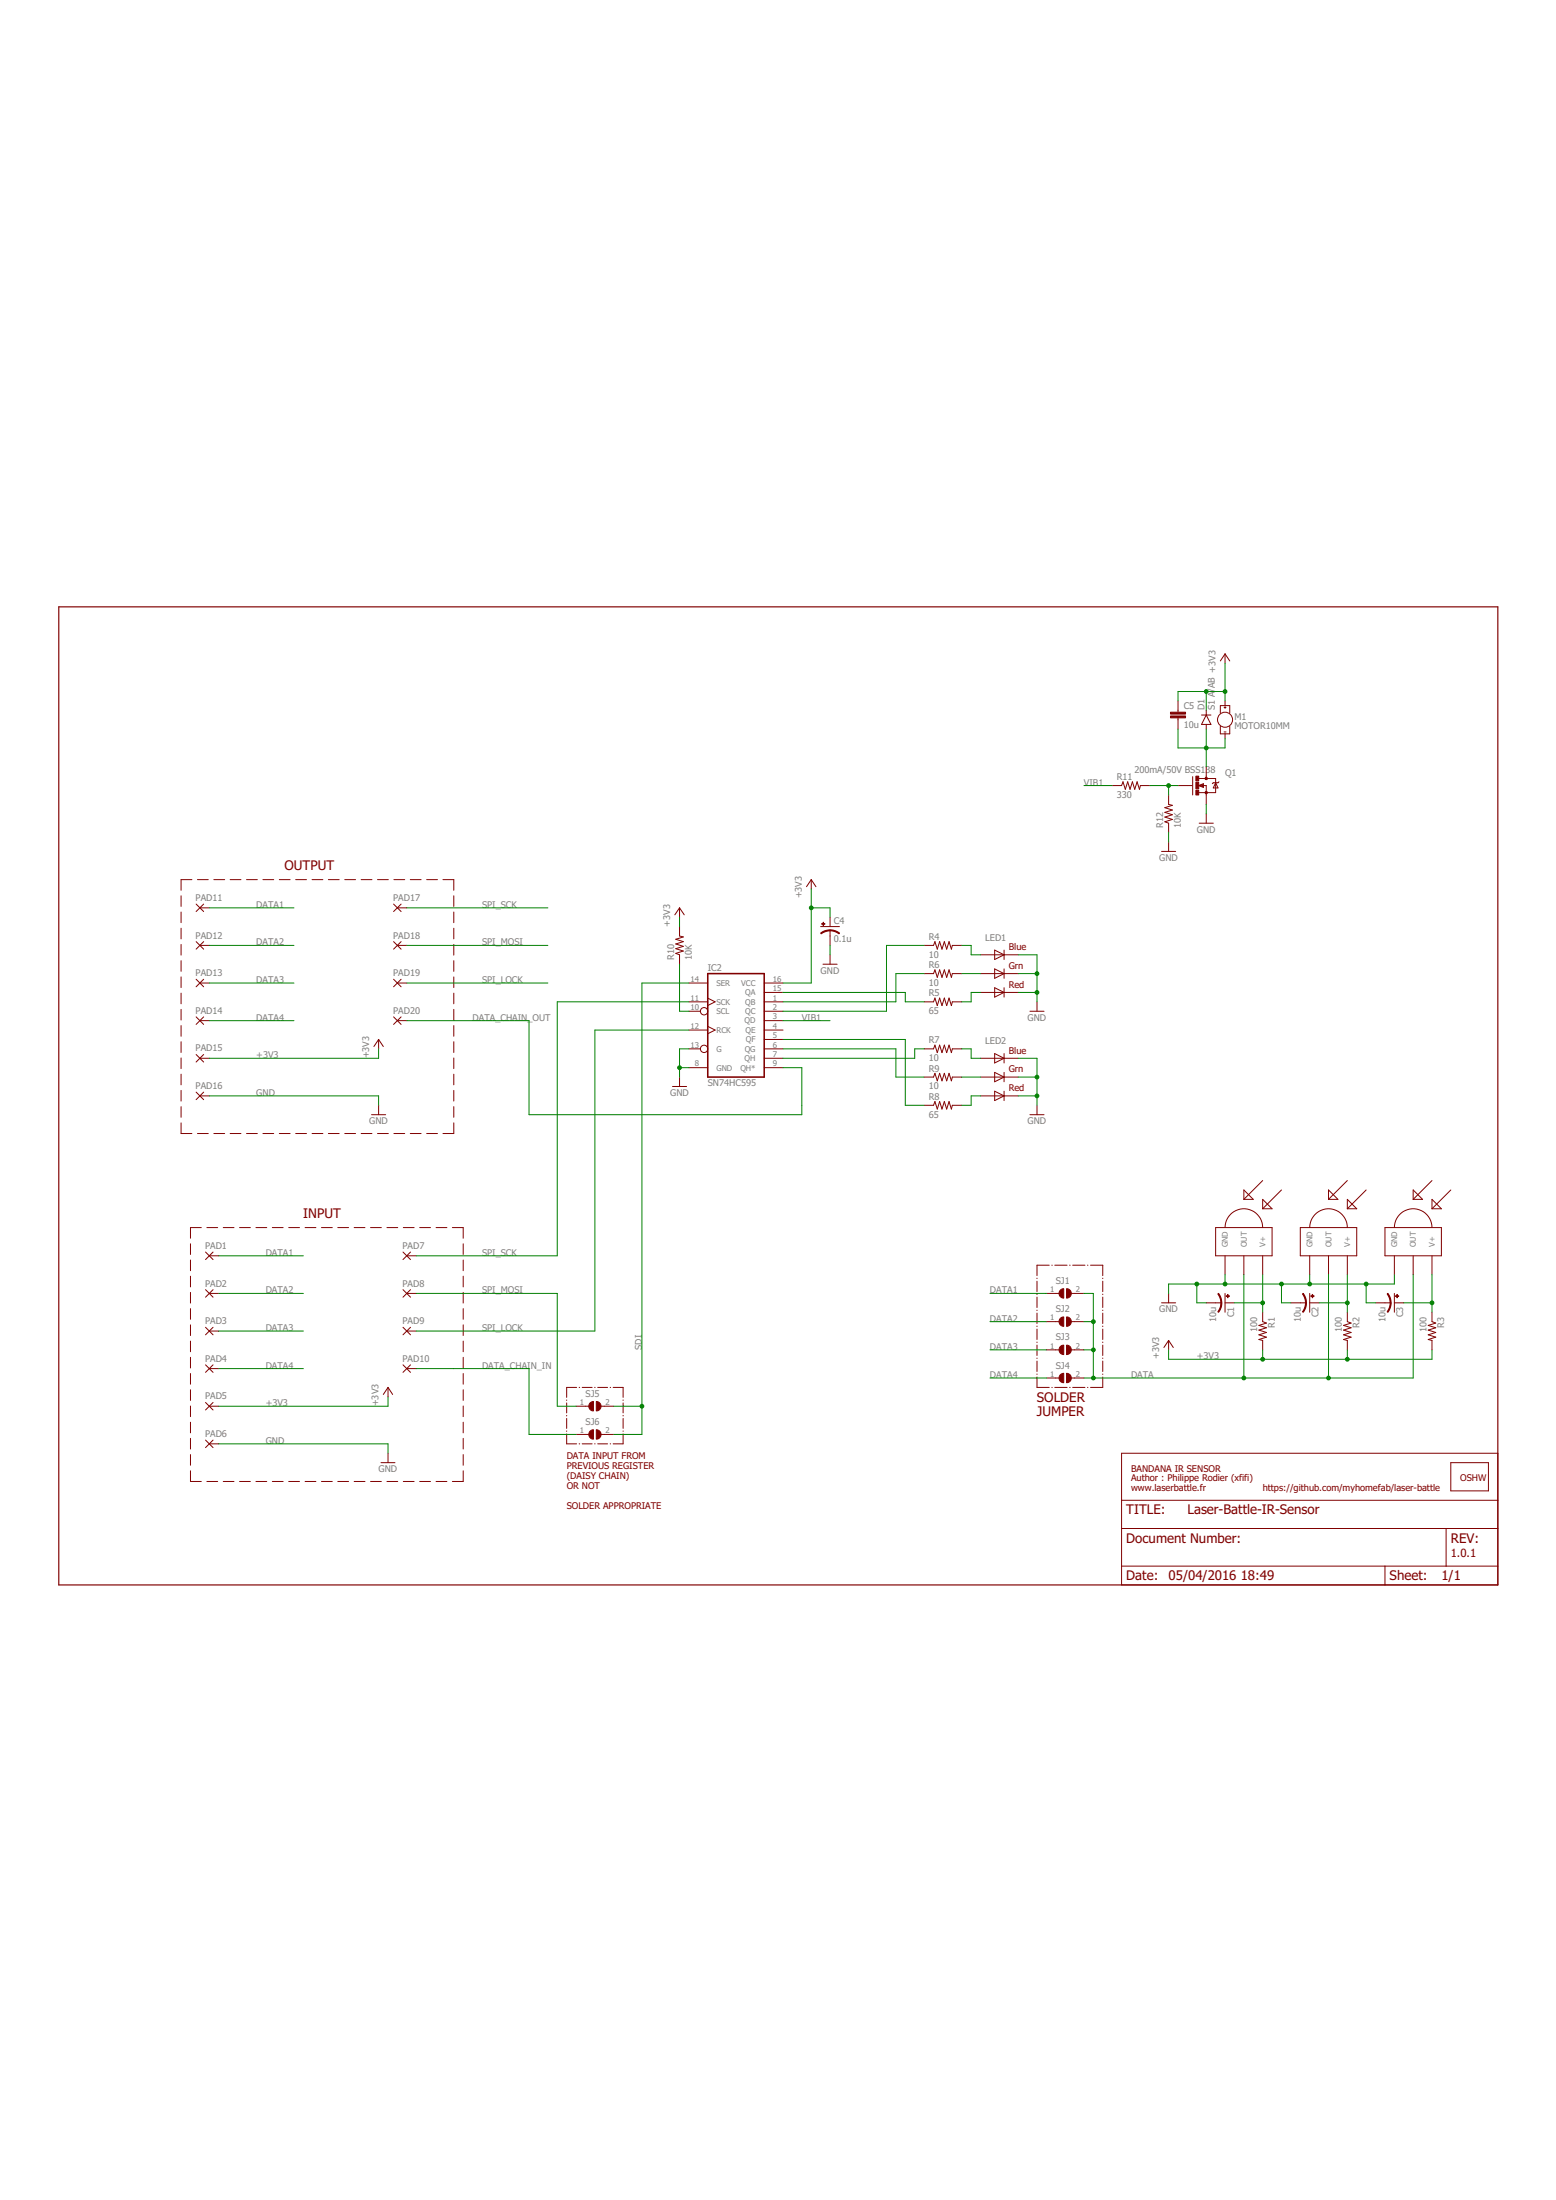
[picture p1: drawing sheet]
<svg xmlns="http://www.w3.org/2000/svg" width="420mm" height="594mm" viewBox="0 0 420 594" stroke-linecap="round" stroke-linejoin="round" font-family="sans-serif">
<g fill="none" stroke="#800000" stroke-width=".27">
<path d="M330.8 176.6v2.5M330.8 176.6l1.3 1.9M330.8 176.6l-1.3 1.9M318.1 189.3v3M318.1 193.8v3.1M324.4 193.1h2.6M325.7 193.1l1.3 2.5h-2.6zM325.7 191.8v1.3M325.7 195.6v1.3M329.5 192.6v-2.1h2.6v2.1M329.5 196.1v2.1h2.6v-2.1M330.5 191.1h.5"/>
<path d="M330.5 197.7h.5M330.8 189.3v1.2M330.8 190.8v.5M330.8 198.2v1.2M300.3 212.1h2.6l.3-1 .7 2 .6-2 .6 2 .7-2 .6 2 .6-2 .7 2 .2-1h2.6M315.6 214.7v2.5l1 .3-2.1 .6 2.1 .6-2.1 .7 2.1 .6-2.1 .6 2.1 .7-2.1 .6 1.1 .4v2.5M318.1 212.1h3.8M322.1 209.7v5M323.7 212.1l1.3-.5v1zM323.7 210.2h4.6v3.8h-4.6M324.8 212.1h.9v5.1M325.7 207.1v3.1"/>
<path d="M325.7 219.8v2.5M328.3 211.4l.6 1.4h-1.3zM329.1 211.1l-.2 .3h-1.3l-.2 .2M51.8 237.5h-2.9v2.9M53.3 237.5h2.9M57.7 237.5h3M62.1 237.5h3M66.6 237.5h2.9M71 237.5h2.9M75.4 237.5h2.9M79.8 237.5h3M84.3 237.5h2.9"/>
<path d="M88.7 237.5h2.9M93.1 237.5h2.9M97.5 237.5h2.9M101.9 237.5h3M106.4 237.5h2.9M110.8 237.5h2.9M115.2 237.5h2.9M119.6 237.5h2.9v2.9M219.1 237.5l1.2 1.9M219.1 237.5l-1.3 1.9M219.1 237.5v2.6M313.6 229.9h3.9"/>
<path d="M315.6 227.4v2.5M323.8 222.3h3.8M48.9 241.9v2.9M48.9 246.3v2.9M48.9 250.7v2.8M48.9 255v2.9M48.9 259.4v2.9M53 244.1l2 2M53 254.3l2 2M54 255.3h2.5M54 245.2h2.5M55 244.1l-2 2"/>
<path d="M55 254.3l-2 2M106.3 244.1l2 2M106.3 254.3l2 2M107.3 255.3h2.5M107.3 245.2h2.5M108.3 244.1l-2 2M108.3 254.3l-2 2M122.5 241.9v2.9M122.5 246.3v2.9M122.5 250.7v2.8M122.5 255v2.9M122.5 259.4v2.9"/>
<path d="M183.5 245.2v2.5M183.5 250.2v2.6l1 .2-2 .6 2 .7-2 .6 2 .6-2 .7 2 .6-2 .7 1 .3v2.6M183.5 245.2l1.3 1.8M183.5 245.2l-1.3 1.8M221.6 250.2h5.1M224.1 247.7v2.5M224.1 251.2v4.1M224.1 257.8v2.6M249.5 255.3h2.6l.4-1 .6 2 .6-2 .7 2 .6-2 .6 2 .7-2 .6 2 .3-1h2.5M264.8 257.8h10.1M268.6 256.6l2.5 1.2-2.5 1.3zM271.1 256.6v2.5"/>
<path d="M48.9 263.8v2.9M48.9 268.2v2.9M48.9 272.6v2.8M48.9 276.9v2.9M53 264.4l2 2.1M53 274.6l2 2M54 275.6h2.5M54 265.5h2.5M55 264.4l-2 2.1M55 274.6l-2 2M106.3 264.4l2 2.1M106.3 274.6l2 2"/>
<path d="M107.3 275.6h2.5M107.3 265.5h2.5M108.3 264.4l-2 2.1M108.3 274.6l-2 2M122.5 263.8v2.9M122.5 268.2v2.9M122.5 272.6v2.8M122.5 276.9v2.9M186 273.1h3.1M186 270.5h5.1M186 278.2h5.1M186 265.5h5.1"/>
<path d="M191.1 269.5l2 1-2 1M191.1 277.2l2 1-2 .9M206.4 268h5M206.4 273.1h5M206.4 270.5h5M206.4 275.6h5M206.4 278.2h5M206.4 265.5h5M222.2 260.4h3.8M249.5 262.9h2.6l.4-1 .6 2 .6-2 .7 2 .6-2 .6 2 .7-2 .6 2 .3-1h2.5M249.5 270.5h2.6l.4-1 .6 2 .6-2 .7 2 .6-2 .6 2 .7-2 .6 2 .3-1h2.5M264.8 262.9h10.1"/>
<path d="M264.8 268h10.1M268.6 261.6l2.5 1.3-2.5 1.3zM268.6 266.7l2.5 1.3-2.5 1.3zM271.1 261.6v2.6M271.1 266.7v2.6M278.1 273.1h3.8M280 270.5v2.6M48.9 281.3v2.9M48.9 285.7v2.9M48.9 290.1v2.8M48.9 294.4v2.9M48.9 298.8v2.9"/>
<path d="M53 284.8l2 2M53 294.9l2 2M54 285.8h2.5M54 295.9h2.5M55 284.8l-2 2M55 294.9l-2 2M102.2 280.7l1.3 1.9M102.2 280.7l-1.2 1.9M102.2 280.7v2.5M102.2 298.5v2.5M122.5 281.3v2.9M122.5 285.7v2.9"/>
<path d="M122.5 290.1v2.8M122.5 294.4v2.9M122.5 298.8v2.9M181.6 293.4h3.8M183.5 290.9v2.5M186 283.2h3.1M186 288.3h5.1M206.4 285.8h5M206.4 283.2h5M206.4 280.7h5M206.4 288.3h5M249.5 290.9h2.6l.4-1.1 .6 2.1 .6-2.1 .7 2.1 .6-2.1 .6 2.1 .7-2.1 .6 2.1 .3-1h2.5"/>
<path d="M249.5 283.2h2.6l.4-1 .6 2 .6-2 .7 2 .6-2 .6 2 .7-2 .6 2 .3-1h2.5M249.5 298.5h2.6l.4-1 .6 2 .6-2 .7 2 .6-2 .6 2 .7-2 .6 2 .3-1h2.5M264.8 285.8h10.1M264.8 290.9h10.1M264.8 295.9h10.1M268.6 284.5l2.5 1.3-2.5 1.2zM268.6 289.6l2.5 1.3-2.5 1.2zM268.6 294.7l2.5 1.2-2.5 1.3zM271.1 284.5v2.5M271.1 289.6v2.5M271.1 294.7v2.5M280 298.5v2.5"/>
<path d="M48.9 303.2v2.9h2.9M53.3 306.1h2.9M57.7 306.1h3M62.1 306.1h3M66.6 306.1h2.9M71 306.1h2.9M75.4 306.1h2.9M79.8 306.1h3M84.3 306.1h2.9M88.7 306.1h2.9M93.1 306.1h2.9M97.5 306.1h2.9"/>
<path d="M100.3 301h3.8M101.9 306.1h3M106.4 306.1h2.9M110.8 306.1h2.9M115.2 306.1h2.9M122.5 303.2v2.9h-2.9M278.1 301h3.8M341 318.8l-5.1 5.1M363.8 318.8l-5.1 5.1M386.7 318.8l-5.1 5.1M51.4 335.9v2.9M54.4 331.5h-3v2.9"/>
<path d="M55.5 338.1l2 2M55.9 331.5h2.9M56.5 339.1h2.6M57.5 338.1l-2 2M60.3 331.5h2.9M64.7 331.5h2.9M69.1 331.5h2.9M73.5 331.5h3M78 331.5h2.9M82.4 331.5h2.9M86.8 331.5h2.9M91.2 331.5h2.9"/>
<path d="M95.6 331.5h3M100.1 331.5h2.9M104.5 331.5h2.9M108.8 338.1l2 2M108.9 331.5h2.9M109.8 339.1h2.6M110.8 338.1l-2 2M113.3 331.5h2.9M117.8 331.5h2.9M122.2 331.5h2.9v2.9M125.1 335.9v2.9M328.3 331.5h15.2v7.6h-15.2z"/>
<path d="M330.8 331.5a5.1 5.1 0 0 1 5.1-5.1 5.1 5.1 0 0 1 5.1 5.1M330.8 339.1v5.1M335.9 321.3l2.5 2.6h-2.5zM335.9 339.1v5.1M341 323.9l2.5 2.5h-2.5zM341 339.1v5.1M346 321.3l-5 5.1M351.1 331.5h15.3v7.6h-15.3zM353.7 331.5a5.1 5.1 0 0 1 5-5.1 5.1 5.1 0 0 1 5.1 5.1M353.7 339.1v5.1M358.7 321.3l2.6 2.6h-2.6zM358.7 339.1v5.1"/>
<path d="M363.8 323.9l2.6 2.5h-2.6zM363.8 339.1v5.1M368.9 321.3l-5.1 5.1M374 331.5h15.2v7.6h-15.2zM376.5 331.5a5.1 5.1 0 0 1 5.1-5.1 5.1 5.1 0 0 1 5.1 5.1M376.5 339.1v5.1M381.6 321.3l2.5 2.6h-2.5zM381.6 339.1v5.1M386.7 323.9l2.5 2.5h-2.5zM386.7 339.1v5.1M391.8 321.3l-5.1 5.1M51.4 340.3v2.8"/>
<path d="M51.4 344.6v2.9M51.4 349v2.9M51.4 353.4v2.9M51.4 357.8v2.8M55.5 348.3l2 2M55.5 358.4l2 2M56.5 349.3h2.6M56.5 359.4h2.6M57.5 348.3l-2 2M57.5 358.4l-2 2M108.8 348.3l2 2M108.8 358.4l2 2"/>
<path d="M109.8 349.3h2.6M109.8 359.4h2.6M110.8 348.3l-2 2M110.8 358.4l-2 2M125.1 340.3v2.8M125.1 344.6v2.9M125.1 349v2.9M125.1 353.4v2.9M125.1 357.8v2.8M280 345.1v.2M280 346v2.8M280 349.5v.1"/>
<path d="M280 350.3v2.8M280 353.8v.1M280 354.6v2.8M280 358.1v.1M280 358.9v2.8M282.6 349.3h3.4M282.6 356.9h3.4M283.3 341.7h-3.3v2.8M284 341.7h.1M284.8 341.7h3.3M288.8 341.7h.2M289.3 349.3h3.4"/>
<path d="M289.3 356.9h3.4M289.6 341.7h3.4M293.6 341.7h.2M294.5 341.7h3.3v2.8M297.8 345.1v.2M297.8 346v2.8M297.8 349.5v.1M297.8 350.3v2.8M297.8 353.8v.1M297.8 354.6v2.8M297.8 358.1v.1M297.8 358.9v2.8"/>
<path d="M313.6 351.8h3.9M315.6 349.3v2.5M325.7 351.8h4.1M330.8 351.8h2.5M330.8 349.3v5.1M341 354.4v2.5l1 .4-2.1 .6 2.1 .6-2.1 .7 2.1 .6-2.1 .6 2.1 .7-2.1 .6 1.1 .3v2.5M348.6 351.8h4M353.7 351.8h2.5M353.7 349.3v5.1M363.8 354.4v2.5l1 .4-2 .6 2 .6-2 .7 2 .6-2 .6 2 .7-2 .6 1 .3v2.5M371.4 351.8h4.1M376.5 349.3v5.1"/>
<path d="M376.5 351.8h2.6M386.7 354.4v2.5l1 .4-2 .6 2 .6-2 .7 2 .6-2 .6 2 .7-2 .6 1 .3v2.5M51.4 362.1v2.9M51.4 366.5v2.9M51.4 370.9v2.9M51.4 375.3v2.9M51.4 379.7v2.8M55.5 368.6l2 2M55.5 378.7l2 2M56.5 379.7h2.6M56.5 369.6h2.6M57.5 368.6l-2 2"/>
<path d="M57.5 378.7l-2 2M104.8 374.6l1.2 2M104.8 374.6l-1.3 2M104.8 374.6v2.6M108.8 368.6l2 2M109.8 369.6h2.6M110.8 368.6l-2 2M125.1 362.1v2.9M125.1 366.5v2.9M125.1 370.9v2.9M125.1 375.3v2.9M125.1 379.7v2.8"/>
<path d="M153 378v.2M153 378.8v2.7M155.6 379.7h3.4M155.7 374.6h-2.7v2.7M156.4 374.6h.1M157.2 374.6h2.7M160.6 374.6h.1M161.4 374.6h2.7M162.3 379.7h3.4M164.8 374.6h.1M165.6 374.6h2.7v2.7M168.3 378v.2"/>
<path d="M168.3 378.8v2.7M280 371.8v2.8h3.3M280 362.4v.1M280 363.2v2.8M280 366.7v.1M280 367.5v2.9M280 371v.2M282.6 364.5h3.4M282.6 372.1h3.4M284 374.6h.1M284.8 374.6h3.3M288.8 374.6h.2"/>
<path d="M289.3 364.5h3.4M289.3 372.1h3.4M289.6 374.6h3.4M293.6 374.6h.2M297.8 371.8v2.8h-3.3M297.8 362.4v.1M297.8 363.2v2.8M297.8 366.7v.1M297.8 367.5v2.9M297.8 371v.2M315.6 362v2.5M315.6 362l1.2 1.9"/>
<path d="M315.6 362l-1.3 1.9M51.4 397.2v2.8h3M51.4 384v2.9M51.4 388.4v2.9M51.4 392.8v2.9M55.5 388.9l2 2M56.5 389.9h2.6M57.5 388.9l-2 2M102.9 395h3.8M104.8 392.4v2.6M125.1 384v2.9M125.1 388.4v2.9"/>
<path d="M125.1 392.8v2.9M125.1 397.2v2.8h-2.9M153 387.2v2.7h2.7M153 382.2v.2M153 383v2.7M153 386.4v.1M155.6 387.3h3.4M156.4 389.9h.1M157.2 389.9h2.7M160.6 389.9h.1M161.4 389.9h2.7M162.3 387.3h3.4"/>
<path d="M164.8 389.9h.1M168.3 382.2v.2M168.3 383v2.7M168.3 386.4v.1M168.3 387.2v2.7h-2.7M302.9 392.4h101.6v35.6h-101.6zM391.8 395h10.1v7.6h-10.1zM55.9 400h2.9M60.3 400h2.9M64.7 400h2.9M69.1 400h2.9M73.5 400h3"/>
<path d="M78 400h2.9M82.4 400h2.9M86.8 400h2.9M91.2 400h2.9M95.6 400h3M100.1 400h2.9M104.5 400h2.9M108.9 400h2.9M113.3 400h2.9M117.8 400h2.9M302.9 412.7h101.6M302.9 405.1h101.6"/>
<path d="M390.5 412.7v10.2M302.9 422.9h101.6M374 422.9v5.1"/>
<circle cx="330.8" cy="194.4" r="2.03"/>
<circle cx="190.1" cy="273.1" r=".99"/>
<circle cx="190.1" cy="283.2" r=".99"/>
</g>
<g fill="#800000" stroke="#800000" stroke-width=".27">
<path d="M375.4 351.8h.2v.8l-.8 1.8-.2-.2 .6-1.4z" fill-rule="evenodd"/>
<path d="M374.6 349.4l.2-.2 .4 .7 .4 1.9h-.2l-.2-1z" fill-rule="evenodd"/>
<path d="M352.5 351.8h.3l-.2 1.4-.7 1.2-.2-.2 .7-1.4z" fill-rule="evenodd"/>
<path d="M351.7 349.4l.2-.2 .4 .7 .5 1.9h-.3l-.1-1z" fill-rule="evenodd"/>
<path d="M329.7 351.8h.2v.8l-.9 1.8-.2-.2 .7-1.4z" fill-rule="evenodd"/>
<path d="M328.8 349.4l.3-.2 .4 .7 .4 1.9h-.3l-.1-1z" fill-rule="evenodd"/>
<path d="M224.1 251.1l1.4 .2 1.2 .7-.2 .2-.8-.5-1.6-.3z" fill-rule="evenodd"/>
<path d="M221.6 252l1.2-.7 1.3-.2v.3l-1 .1-1.4 .7z" fill-rule="evenodd"/>
<path d="M288 348a1.27 1.27 0 0 1 1.3 1.3 1.27 1.27 0 0 1-1.3 1.2z" fill-rule="evenodd"/>
<path d="M286.3 348.4l.9-.4v2.5a1.27 1.27 0 0 1-1.1-.7 1.27 1.27 0 0 1 .2-1.4z" fill-rule="evenodd"/>
<path d="M288 355.6a1.27 1.27 0 0 1 1.3 1.3 1.27 1.27 0 0 1-1.3 1.3z" fill-rule="evenodd"/>
<path d="M286.3 356l.9-.4v2.6a1.27 1.27 0 0 1-1.1-.8 1.27 1.27 0 0 1 .2-1.4z" fill-rule="evenodd"/>
<path d="M288 363.2a1.27 1.27 0 0 1 1.3 1.3 1.27 1.27 0 0 1-1.3 1.3z" fill-rule="evenodd"/>
<path d="M286.3 363.6l.9-.4v2.6a1.29 1.29 0 0 1-1.1-.8 1.29 1.29 0 0 1 .2-1.4z" fill-rule="evenodd"/>
<path d="M288 370.8a1.27 1.27 0 0 1 1.3 1.3 1.27 1.27 0 0 1-1.3 1.3z" fill-rule="evenodd"/>
<path d="M286.3 371.3l.9-.5v2.6a1.27 1.27 0 0 1-1.1-.8 1.27 1.27 0 0 1 .2-1.3z" fill-rule="evenodd"/>
<path d="M161 378.5a1.27 1.27 0 0 1 1.3 1.2 1.27 1.27 0 0 1-1.3 1.3z" fill-rule="evenodd"/>
<path d="M159.3 378.9l1-.4v2.5a1.27 1.27 0 0 1-1.2-.8 1.27 1.27 0 0 1 .2-1.3z" fill-rule="evenodd"/>
<path d="M161 386.1a1.27 1.27 0 0 1 1.3 1.2 1.27 1.27 0 0 1-1.3 1.3z" fill-rule="evenodd"/>
<path d="M159.3 386.5l1-.4v2.5a1.27 1.27 0 0 1-1.2-.7 1.27 1.27 0 0 1 .2-1.4z" fill-rule="evenodd"/>
<circle cx="325.7" cy="214" r=".33"/>
<circle cx="325.7" cy="210.2" r=".33"/>
</g>
<g fill="#800000" stroke="#800000" stroke-width=".27">
<path d="M377.2 349.5l.1 .9z"/>
<path d="M376.8 349.9l.9 .2z"/>
<path d="M354.3 349.5l.2 .9z"/>
<path d="M353.9 349.9l.9 .2z"/>
<path d="M331.5 349.5l.1 .9z"/>
<path d="M331.1 349.9l.9 .2z"/>
<path d="M221.9 249.4l.9 .2z"/>
<path d="M222.2 249l.2 .9z"/>
<path d="M322.9 213.4h.8v1.3h-.8z"/>
<path d="M322.9 209.6h.8v1.3h-.8z"/>
<path d="M322.9 211.2h.8v1.8h-.8z"/>
<path d="M316.1 193.3h4v.5h-4z"/>
<path d="M316.1 192.3h4v.5h-4z"/>
</g>
<path d="M191.1 262.9h15.3v28h-15.3z" fill="none" stroke="#800000" stroke-width=".42"/>
<path d="M15.9 163.9h388.6v264.1h-388.6zM324.8 211.9l-.9 .2 .9 .3v-.3h-.2" fill="none" stroke="#800000" stroke-width=".32"/>
<g fill="none" stroke="#008000" stroke-width=".27">
<path d="M330.8 179.1v10.2M318.1 196.9v5.1h12.7v-2.6M325.7 186.7v5.1M325.7 196.9v10.2M330.8 186.7h-12.7v2.6M292.7 212.1h7.6M310.5 212.1h7.6M315.6 212.1v2.6M325.7 217.2v2.6M315.6 224.8v2.6M56.5 255.3h22.9M56.5 245.2h22.9"/>
<path d="M109.8 255.3h38.1M109.8 245.2h38.1M183.5 247.7v2.5M219.1 245.2h5v2.5M219.1 240.1v25.4h-7.7M224.1 255.3v2.5M249.5 255.3h-10.1v17.8h-28M259.7 255.3h2.5v2.5h2.6M274.9 257.8h5.1v12.7M56.5 265.5h22.9M56.5 275.6h22.9M109.8 275.6h33.1v25.4h73.6v-12.7h-5.1"/>
<path d="M109.8 265.5h38.1M183.5 260.4v12.7h2.5M186 270.5h-35.5v68.6h-38.1M186 265.5h-12.7v121.8h-7.6M186 278.2h-25.4v81.2h-48.2M211.4 268h33.1v2.5h5M211.4 275.6h12.7M249.5 262.9h-7.6v7.6h-30.5M259.7 262.9h5.1M264.8 268h-2.6v2.5h-2.5M274.9 262.9h5.1M274.9 268h5.1"/>
<path d="M56.5 295.9h45.7v2.6M102.2 283.2v2.6h-45.7M183.5 288.3h2.5M186 283.2h-2.5v7.7M211.4 283.2h30.5v7.7h7.6M211.4 280.7h33.1v17.8h5M249.5 283.2h-2.5v2.6h-35.6M259.7 283.2h2.5v2.6h2.6M259.7 290.9h5.1M264.8 295.9h-2.6v2.6h-2.5M274.9 285.8h5.1v12.7M274.9 295.9h5.1"/>
<path d="M274.9 290.9h5.1M59.1 339.1h22.8M59.1 349.3h22.8M59.1 359.4h22.8M112.4 349.3h38.1v30.4h5.1M267.3 349.3h15.3M267.3 356.9h15.3M292.7 349.3h2.5v22.8M292.7 356.9h2.5M323.2 346.7v5.1h2.5M330.8 344.2v2.5M333.3 351.8h7.7"/>
<path d="M335.9 344.2v27.9M341 344.2v10.2M346 346.7v5.1h2.6M353.7 344.2v2.5M356.2 351.8h7.6M358.7 344.2v27.9M363.8 344.2v10.2M368.9 346.7v5.1h2.5M376.5 344.2v2.5h-60.9v2.6M379.1 351.8h7.6M381.6 344.2v27.9h-88.9M386.7 344.2v10.2"/>
<path d="M59.1 369.6h22.8M104.8 377.2v2.5h-45.7M112.4 369.6h30.5v17.7h12.7M165.7 379.7h7.6M267.3 364.5h15.3M267.3 372.1h15.3M292.7 364.5h2.5M315.6 364.5v2.6h71.1v-2.6M341 364.5v2.6M363.8 364.5v2.6M59.1 389.9h45.7v2.5"/>
</g>
<g fill="#008000" stroke="#008000" stroke-width=".27">
<circle cx="295.2" cy="356.9" r=".51"/>
<circle cx="295.2" cy="364.5" r=".51"/>
<circle cx="295.2" cy="372.1" r=".51"/>
<circle cx="358.7" cy="372.1" r=".51"/>
<circle cx="335.9" cy="372.1" r=".51"/>
<circle cx="353.7" cy="346.7" r=".51"/>
<circle cx="330.8" cy="346.7" r=".51"/>
<circle cx="368.9" cy="346.7" r=".51"/>
<circle cx="346" cy="346.7" r=".51"/>
<circle cx="323.2" cy="346.7" r=".51"/>
<circle cx="280" cy="262.9" r=".51"/>
<circle cx="280" cy="268" r=".51"/>
<circle cx="280" cy="290.9" r=".51"/>
<circle cx="280" cy="295.9" r=".51"/>
<circle cx="183.5" cy="288.3" r=".51"/>
<circle cx="386.7" cy="351.8" r=".51"/>
<circle cx="363.8" cy="351.8" r=".51"/>
<circle cx="341" cy="351.8" r=".51"/>
<circle cx="219.1" cy="245.2" r=".51"/>
<circle cx="363.8" cy="367.1" r=".51"/>
<circle cx="341" cy="367.1" r=".51"/>
<circle cx="330.8" cy="186.7" r=".51"/>
<circle cx="325.7" cy="186.7" r=".51"/>
<circle cx="173.3" cy="379.7" r=".51"/>
<circle cx="325.7" cy="202" r=".51"/>
<circle cx="315.6" cy="212.1" r=".51"/>
</g>
<g font-size="3.6" fill="#800000">
<text x="76.8" y="235">OUTPUT</text>
<text x="81.9" y="328.9">INPUT</text>
<text x="280" y="378.5">SOLDER</text>
<text x="280" y="382.3">JUMPER</text>
<text x="304.1" y="408.9">TITLE:</text>
<text x="320.6" y="408.9">Laser-Battle-IR-Sensor</text>
<text x="304.1" y="416.6">Document Number:</text>
<text x="391.8" y="416.6">REV:</text>
<text x="304.1" y="426.7">Date:</text>
<text x="315.6" y="426.7">05/04/2016</text>
<text x="335" y="426.7">18:49</text>
<text x="375.2" y="426.7">Sheet:</text>
<text x="389.2" y="426.7">1/1</text>
</g>
<text font-size="3.1" fill="#800000" x="391.8" y="420.4">1.0.1</text>
<g font-size="2.5" fill="#808080">
<text x="319.6" y="191.4">C5</text>
<text x="325.2" y="191.8" transform="rotate(-90 325.2 191.8)">D1</text>
<text x="328" y="191.8" transform="rotate(-90 328 191.8)">S1 A/AB +3V3</text>
<text x="319.6" y="196.5">10u</text>
<text x="333.3" y="196.9">MOTOR10MM</text>
<text x="333.3" y="194.4">M1</text>
<text x="306.3" y="208.8">200mA/50V BSS138</text>
<text x="330.8" y="209.6">Q1</text>
<text x="292.7" y="212.1">VIB1</text>
<text x="301.6" y="215.4">330</text>
<text x="301.6" y="210.6">R11</text>
<text x="314.1" y="223.6" transform="rotate(-90 314.1 223.6)">R12</text>
<text x="318.9" y="223.6" transform="rotate(-90 318.9 223.6)">10K</text>
<text x="323.2" y="224.8">GND</text>
<text x="313" y="232.4">GND</text>
<text x="52.8" y="243.3">PAD11</text>
<text x="69.2" y="245.1">DATA1</text>
<text x="106.2" y="243.3">PAD17</text>
<text x="130.2" y="245.1">SPI_SCK</text>
<text x="216.5" y="242.6" transform="rotate(-90 216.5 242.6)">+3V3</text>
<text x="181" y="250.2" transform="rotate(-90 181 250.2)">+3V3</text>
<text x="225.1" y="249.6">C4</text>
<text x="52.8" y="253.4">PAD12</text>
<text x="69.2" y="255.3">DATA2</text>
<text x="106.2" y="253.4">PAD18</text>
<text x="130.2" y="255.3">SPI_MOSI</text>
<text x="225.1" y="254.4">0.1u</text>
<text x="250.8" y="253.8">R4</text>
<text x="266" y="254">LED1</text>
<text x="52.8" y="263.6">PAD13</text>
<text x="106.2" y="263.6">PAD19</text>
<text x="182" y="259.1" transform="rotate(-90 182 259.1)">R10</text>
<text x="186.8" y="259.1" transform="rotate(-90 186.8 259.1)">10K</text>
<text x="191.1" y="262.3">IC2</text>
<text x="221.6" y="262.9">GND</text>
<text x="250.8" y="258.6">10</text>
<text x="250.8" y="261.4">R6</text>
<text x="69.2" y="265.5">DATA3</text>
<text x="130.2" y="265.5">SPI_LOCK</text>
<text x="250.8" y="266.2">10</text>
<text x="250.8" y="269">R5</text>
<text x="52.8" y="273.8">PAD14</text>
<text x="69.2" y="275.6">DATA4</text>
<text x="106.2" y="273.8">PAD20</text>
<text x="127.6" y="275.6">DATA_CHAIN_OUT</text>
<text x="216.5" y="275.6">VIB1</text>
<text x="250.8" y="273.8">65</text>
<text x="277.5" y="275.6">GND</text>
<text x="250.8" y="281.7">R7</text>
<text x="266" y="282">LED2</text>
<text x="52.8" y="283.9">PAD15</text>
<text x="69.2" y="285.8">+3V3</text>
<text x="99.7" y="285.8" transform="rotate(-90 99.7 285.8)">+3V3</text>
<text x="250.8" y="286.5">10</text>
<text x="191.1" y="293.4">SN74HC595</text>
<text x="250.8" y="289.4">R9</text>
<text x="52.8" y="294.1">PAD16</text>
<text x="69.2" y="295.9">GND</text>
<text x="181" y="295.9">GND</text>
<text x="250.8" y="294.2">10</text>
<text x="250.8" y="297">R8</text>
<text x="99.7" y="303.6">GND</text>
<text x="250.8" y="301.8">65</text>
<text x="277.5" y="303.6">GND</text>
<text x="55.4" y="337.3">PAD1</text>
<text x="71.7" y="339.1">DATA1</text>
<text x="108.7" y="337.3">PAD7</text>
<text x="130.2" y="339.1">SPI_SCK</text>
<text x="55.4" y="347.4">PAD2</text>
<text x="108.7" y="347.4">PAD8</text>
<text x="285.1" y="346.7">SJ1</text>
<text x="71.7" y="349.3">DATA2</text>
<text x="130.2" y="349.3">SPI_MOSI</text>
<text x="267.3" y="349.3">DATA1</text>
<text x="55.4" y="357.6">PAD3</text>
<text x="71.7" y="359.4">DATA3</text>
<text x="108.7" y="357.6">PAD9</text>
<text x="130.2" y="359.4">SPI_LOCK</text>
<text x="267.3" y="356.9">DATA2</text>
<text x="285.1" y="354.3">SJ2</text>
<text x="313" y="354.3">GND</text>
<text x="328.4" y="356.9" transform="rotate(-90 328.4 356.9)">10u</text>
<text x="333.2" y="355.7" transform="rotate(-90 333.2 355.7)">C1</text>
<text x="339.4" y="359.7" transform="rotate(-90 339.4 359.7)">100</text>
<text x="344.2" y="358.5" transform="rotate(-90 344.2 358.5)">R1</text>
<text x="351.2" y="356.9" transform="rotate(-90 351.2 356.9)">10u</text>
<text x="356.1" y="355.7" transform="rotate(-90 356.1 355.7)">C2</text>
<text x="362.3" y="359.7" transform="rotate(-90 362.3 359.7)">100</text>
<text x="367.1" y="358.5" transform="rotate(-90 367.1 358.5)">R2</text>
<text x="374.1" y="356.9" transform="rotate(-90 374.1 356.9)">10u</text>
<text x="378.9" y="355.7" transform="rotate(-90 378.9 355.7)">C3</text>
<text x="385.1" y="359.7" transform="rotate(-90 385.1 359.7)">100</text>
<text x="389.9" y="358.5" transform="rotate(-90 389.9 358.5)">R3</text>
<text x="173.3" y="364.5" transform="rotate(-90 173.3 364.5)">SDI</text>
<text x="267.3" y="364.5">DATA3</text>
<text x="285.1" y="362">SJ3</text>
<text x="55.4" y="367.7">PAD4</text>
<text x="71.7" y="369.6">DATA4</text>
<text x="108.7" y="367.7">PAD10</text>
<text x="130.2" y="369.6">DATA_CHAI</text>
<text x="143.3" y="369.6">N_IN</text>
<text x="285.1" y="369.6">SJ4</text>
<text x="313" y="367" transform="rotate(-90 313 367)">+3V3</text>
<text x="323.2" y="367">+3V3</text>
<text x="55.4" y="377.9">PAD5</text>
<text x="158.1" y="377.2">SJ5</text>
<text x="267.3" y="372.1">DATA4</text>
<text x="305.4" y="372.1">DATA</text>
<text x="71.7" y="379.7">+3V3</text>
<text x="102.2" y="379.7" transform="rotate(-90 102.2 379.7)">+3V3</text>
<text x="55.4" y="388">PAD6</text>
<text x="71.7" y="389.9">GND</text>
<text x="158.1" y="384.8">SJ6</text>
<text x="102.2" y="397.5">GND</text>
</g>
<g font-size="2.5" fill="#800000">
<text x="272.4" y="256.6">Blue</text>
<text x="272.4" y="261.6">Grn</text>
<text x="272.4" y="266.7">Red</text>
<text x="272.4" y="284.5">Blue</text>
<text x="272.4" y="289.6">Grn</text>
<text x="272.4" y="294.7">Red</text>
<text x="153" y="394.1">DATA INPUT FROM</text>
<text x="153" y="396.8">PREVIOUS REGISTER</text>
<text x="153" y="399.4">(DAISY CHAIN)</text>
<text x="305.4" y="397.5">BANDANA IR SENSOR</text>
<text x="305.4" y="399.9">Author : Philippe Rodier (xfifi)</text>
<text x="394.3" y="400.1">OSHW</text>
<text x="153" y="402.1">OR NOT</text>
<text x="153" y="407.4">SOLDER APPROPRIATE</text>
<text x="305.4" y="402.6">www.laserbattle.fr</text>
<text x="341" y="402.6">https://github.com/myhomefab/laser-battle</text>
</g>
<g font-size="2.1" fill="#808080">
<text x="186.4" y="265.1">14</text>
<text x="193.5" y="266.2">SER</text>
<text x="200.2" y="266.2">VCC</text>
<text x="201.2" y="268.8">QA</text>
<text x="208.7" y="267.6">15</text>
<text x="208.7" y="265.1">16</text>
<text x="186.4" y="272.7">10</text>
<text x="186.4" y="270.2">11</text>
<text x="193.5" y="273.8">SCL</text>
<text x="193.5" y="271.3">SCK</text>
<text x="201.2" y="273.8">QC</text>
<text x="201.2" y="271.3">QB</text>
<text x="208.7" y="270.2">1</text>
<text x="208.7" y="272.7">2</text>
<text x="208.7" y="275.3">3</text>
<text x="186.4" y="277.8">12</text>
<text x="193.5" y="278.9">RCK</text>
<text x="201.1" y="276.4">QD</text>
<text x="201.3" y="278.9">QE</text>
<text x="201.4" y="281.5">QF</text>
<text x="208.7" y="277.8">4</text>
<text x="208.7" y="280.3">5</text>
<text x="186.4" y="282.9">13</text>
<text x="187.6" y="288">8</text>
<text x="193.5" y="284">G</text>
<text x="201.1" y="286.5">QH</text>
<text x="201.1" y="284">QG</text>
<text x="208.7" y="282.9">6</text>
<text x="208.7" y="285.4">7</text>
<text x="208.7" y="288">9</text>
<text x="193.5" y="289.1">GND</text>
<text x="199.9" y="289.1">QH*</text>
<text x="331.6" y="336.8" transform="rotate(-90 331.6 336.8)">GND</text>
<text x="336.6" y="336.8" transform="rotate(-90 336.6 336.8)">OUT</text>
<text x="341.7" y="336.8" transform="rotate(-90 341.7 336.8)">V+</text>
<text x="354.4" y="336.8" transform="rotate(-90 354.4 336.8)">GND</text>
<text x="359.5" y="336.8" transform="rotate(-90 359.5 336.8)">OUT</text>
<text x="364.6" y="336.8" transform="rotate(-90 364.6 336.8)">V+</text>
<text x="377.3" y="336.8" transform="rotate(-90 377.3 336.8)">GND</text>
<text x="382.4" y="336.8" transform="rotate(-90 382.4 336.8)">OUT</text>
<text x="387.4" y="336.8" transform="rotate(-90 387.4 336.8)">V+</text>
<text x="283.6" y="348.9">1</text>
<text x="290.5" y="348.9">2</text>
<text x="283.6" y="356.5">1</text>
<text x="290.5" y="356.5">2</text>
<text x="283.6" y="364.1">1</text>
<text x="290.5" y="364.1">2</text>
<text x="283.6" y="371.8">1</text>
<text x="290.5" y="371.8">2</text>
<text x="156.6" y="379.4">1</text>
<text x="163.5" y="379.4">2</text>
<text x="156.6" y="387">1</text>
<text x="163.5" y="387">2</text>
</g>
</svg>
